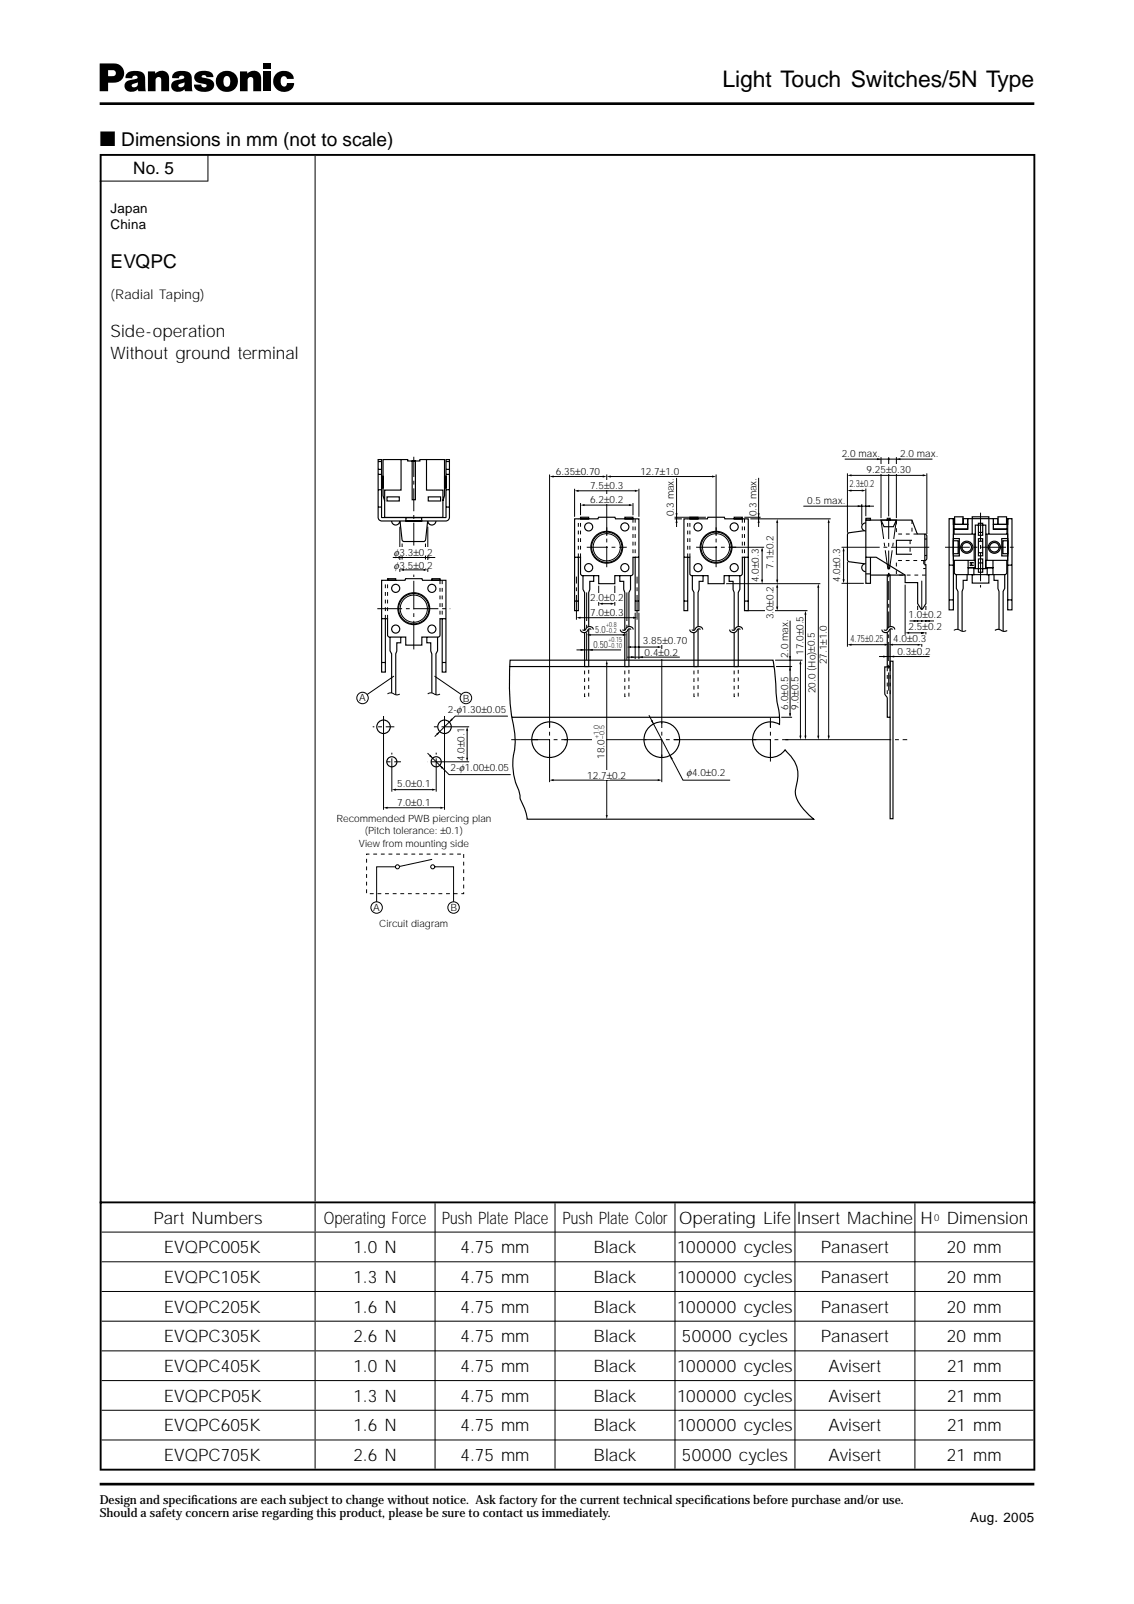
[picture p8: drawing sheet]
<svg xmlns="http://www.w3.org/2000/svg" width="210mm" height="297mm" viewBox="0 0 210 297" stroke-linecap="round" stroke-linejoin="round" font-family="sans-serif">
<path d="M18.5 19.2h173M18.5 274.8h173" fill="none" stroke="#000" stroke-width=".49"/>
<path d="M18.5 11.8h2.5a1.79 1.79 0 0 1 2 1.8 1.79 1.79 0 0 1-2 1.7h-1v-1.2h.6a.59 .59 0 0 0 .8-.4 .59 .59 0 0 0-.5-.7h-.9v3.9h-1.5zM23.5 13.6a2.6 2.6 0 0 1 3.2 .2l.2 .6 .1 2.5h-1.3l-.3-1 .1-.7-.2 .1a.96 .96 0 0 0-.9 .6 .6 .6 0 0 0 1 0l.1 .6a1.41 1.41 0 0 1-1.4 .5 1.41 1.41 0 0 1-1.1-1.1 1.46 1.46 0 0 1 1.7-1.2h.2a.37 .37 0 0 0 .5-.2 .37 .37 0 0 0-.2-.5h-.5l-.2 .5h-1.3l.1-.5zM27.4 13.2h1.3v.4a1.43 1.43 0 0 1 1.6-.5 1.43 1.43 0 0 1 1 1.4v2.4h-1.5v-2.1a.53 .53 0 0 0-.5-.6 .53 .53 0 0 0-.5 .7v2h-1.4zM32.1 13.6a2.6 2.6 0 0 1 3.2 .2l.2 .6 .2 2.5h-1.4l-.3-1 .1-.7-.1 .1a.96 .96 0 0 0-1 .6 .6 .6 0 0 0 1 0l.1 .6a1.41 1.41 0 0 1-1.4 .5 1.41 1.41 0 0 1-1-1.1 1.46 1.46 0 0 1 1.6-1.2h.2a.37 .37 0 0 0 .5-.2 .37 .37 0 0 0-.1-.5h-.5l-.3 .5h-1.2v-.5zM36.2 13.6a2.5 2.5 0 0 1 3.2 .1l.1 .6h-1.3a.4 .4 0 0 0-.4-.5 .4 .4 0 0 0-.4 .5l.9 .2a1.24 1.24 0 0 1 1.3 1.2 1.24 1.24 0 0 1-1.3 1.3 1.89 1.89 0 0 1-2.4-1.1v-.2h1.3a.51 .51 0 0 0 .5 .5 .51 .51 0 0 0 .5-.4l-.3-.2a2.06 2.06 0 0 1-1.9-1v-.5zM40.5 13.7a2.02 2.02 0 0 1 2.9 0 2.02 2.02 0 0 1-.1 2.9l-.8-.8a1.18 1.18 0 0 0-.5-1.7 1.14 1.14 0 0 0-.5 1.7 .55 .55 0 0 0 .5 .3 .55 .55 0 0 0 .5-.3l.8 .8a2.03 2.03 0 0 1-2.8-.2 2.03 2.03 0 0 1 0-2.7zM44.4 13.2h1.3l.1 .4a1.43 1.43 0 0 1 1.6-.5 1.43 1.43 0 0 1 .9 1.4v2.4h-1.4v-2.1a.53 .53 0 0 0-.6-.6 .53 .53 0 0 0-.5 .7v2h-1.4zM48.8 11.8h1.4v.9h-1.4zM48.8 13.2h1.4v3.7h-1.4zM51 13.8a1.88 1.88 0 0 1 2-.7 1.88 1.88 0 0 1 1.4 1.5h-1.3a.58 .58 0 0 0-.6-.5 .58 .58 0 0 0-.5 .7 .84 .84 0 0 0 .8 1.2l.3-.6h1.3a1.89 1.89 0 0 1-3 1.2 1.97 1.97 0 0 1-.4-2.8z" fill="#000"/>
<g fill="none" stroke="#000" stroke-width=".21">
<path d="M106.4 96.1h4.3l.1-.3h3l.1 .3h4.4v17h-.7v-9.9h-.4l-.1 3.2-.3 .2h-3v1.5h-3v-1.5h-3.2l-.1-.4v-3h-.4v9.9h-.7zM107.5 95.8h1.5v.3h-1.5zM115.7 95.8h1.5v.3h-1.5zM126.6 96.1h4.3l.1-.3h3.1l.1 .3h4.3v17h-.7v-9.9h-.4v3.2l-.4 .2h-3v1.5h-2.9v-1.5h-3.2l-.2-.4v-3h-.4v9.9h-.7zM127.7 95.8h1.5v.3h-1.5zM135.9 95.8h1.5v.3h-1.5zM70.6 107.5h4.4l.1-.3h3l.1 .3h4.3v17h-.7v-9.9h-.4v3.2l-.3 .2h-3v1.5h-3v-1.5l-3.2-.1-.2-.3v-3h-.4v9.9h-.7zM70.6 114.6h.7M71.7 107.2h1.5v.3h-1.5zM72.2 118v2.5l.3 .6v7.2M74.2 118v1h-.8v1.6l-.1 .5v7.6M79 118v1h.7v1.6l.2 .5v7.2"/>
<path d="M79.9 107.2h1.5v.3h-1.5zM81 118v2.5l-.3 .6v7.6M81.8 114.6h.7M106.4 111.3h.7M106.4 103.2h.7M107.9 106.6v2.5l.3 .6v13.7h.8v-13.7l.2-.5v-1.5h.7v-1.1M114.7 106.6v1.1h.8v1.5l.2 .5v13.7h.7v-13.7l.3-.6v-2.5M117.6 111.3h.7M117.6 103.2h.7M126.6 111.3h.7M126.6 103.2h.7M128.2 106.6v2.5l.2 .6v13.7h.8v-13.7l.2-.5v-1.5h.7v-1.1"/>
<path d="M135 106.6v1.1h.7v1.5l.2 .5v13.7h.8v-13.7l.2-.6v-2.5M137.8 111.3h.7M137.8 103.2h.7M177 106.4v2.6l.3 .5v7M179 106.4v1.1h-.7v1.5l-.2 .5v7.4M184 106.4v1.1h.7v1.5l.2 .5v7M186 106.4v2.6l-.3 .5v7.4M70.6 122.7h.7M81.8 122.7h.7M94.4 123.4h48.9M94.4 122.3h48.7l.4 3.6a26.6 26.6 0 0 0 .7 6.2l.1 2a3.3 3.3 0 0 0-4.5 1.1 3.3 3.3 0 0 0 1 4.5 3.3 3.3 0 0 0 4.5-.8 6.7 6.7 0 0 1 2.4 4.8l-.2 1.4a4.1 4.1 0 0 0 .9 4.4l2.2 2.2h-53a14.6 14.6 0 0 0-1.3-4l-.1-.6a14.4 14.4 0 0 1-1.3-6.1l.1-.7a14.8 14.8 0 0 0-.3-7.5 50.2 50.2 0 0 1-.3-10.5zM94.8 132.8h49.4"/>
<circle cx="76.6" cy="112.7" r="2.95"/>
<circle cx="112.3" cy="101.3" r="2.95"/>
<circle cx="132.6" cy="101.3" r="2.95"/>
<circle cx="101.7" cy="137" r="3.3"/>
<circle cx="122.5" cy="137" r="3.3"/>
</g>
<g fill="none" stroke="#000" stroke-width=".19" stroke-dasharray=".7 .7" stroke-linecap="butt">
<path d="M117.2 96.1v7.1M117.6 96.1v7.1M137.4 96.1v7.1M137.8 96.1v7.1M71.3 114.6v-7.1M71.7 114.6v-7.1M81.4 107.5v7.1M81.8 107.5v7.1M107.1 103.2v-7.1M107.5 103.2v-7.1M127.3 103.2v-7.1M127.7 103.2v-7.1"/>
<path d="M108.2 123.4h.8v5.6h-.8zM115.7 123.4h.7v5.6h-.7zM128.4 123.4h.8v5.6h-.8zM135.9 123.4h.8v5.6h-.8z"/>
</g>
<path d="M127.7 116.6l.7 .1 .2-.1a.75 .75 0 0 1 .7-.6 .75 .75 0 0 1 .8 .6l-.7-.1h-.3a.75 .75 0 0 1-.7 .7 .75 .75 0 0 1-.7-.6z" fill="#fff"/>
<path d="M127.7 116.6a.75 .75 0 0 0 .7 .6 .75 .75 0 0 0 .7-.7h.3l.2 .1M128.1 116.6l.3 .1 .2-.1a.75 .75 0 0 1 .7-.6 .75 .75 0 0 1 .8 .6" fill="none" stroke="#000" stroke-width=".21"/>
<path d="M135.1 116.6l.7 .1 .2-.1a.75 .75 0 0 1 .7-.6 .75 .75 0 0 1 .7 .6l-.7-.1h-.2a.75 .75 0 0 1-.7 .7 .75 .75 0 0 1-.7-.6z" fill="#fff"/>
<g fill="none" stroke="#000" stroke-width=".21">
<path d="M70 85.1h.6l.1 10.7h11.8l.1-10.7h.6v10.7l-.2 .5-.5 .2h-11.8l-.5-.2-.2-.5zM70 85.5h.6M70 86.9h.6M70 87.8h.6M70 90.7h.6M70 93.9h.6M70.6 88.2h.3v2.1h-.3zM71.6 92h2.3v.8h-2.3zM74.2 85.1h1.3v.3h2.2v-.3h1.2v5.7h3.1v5h-10.8v-5h3zM74.2 85.1h-3.3v6.7l.3 1M75.1 95.8h2.9v.7h-2.9zM76.3 85.4h.6v7.1h-.6z"/>
<path d="M78.9 85.1h3.4v6.7l-.3 1M79.3 92h2.3v.8h-2.3zM82.3 88.2h.3v2.1h-.3zM82.6 85.5h.6M82.6 86.9h.6M82.6 87.8h.6M82.6 90.7h.6M82.6 93.9h.6M160 98.3l-2.8 .4-.3 .1v4.9l.1 .3h.2l2.8 .4M160.3 96h.8v.3h-.8zM163.1 96.3h2.8l-.5 1.2h-1.8zM164.2 96h.6v.3h-.6z"/>
<path d="M171.2 98.9h.2l.2 .4v4.1l-.2 .3-.2 .1M175.7 96.1h.8v16.8h-.8zM176.5 99.7h1.1v3.3h-1.1zM176.5 96.1h.2v1h-.2zM176.6 97.1h2.5v.9h-2.5zM176.6 98.9v-.9h2.5v-1.9v1h-.8v-1h6.4v1h-.8v-1v1.9h2.5v.9M176.7 95.7h1.6v1.4h-1.6zM180 98.9v-3.2h3v3.2M180.5 97.2h2v8.1h-2zM180.5 98.9h-4v4.9h4v1.3h-1.3v-1.3M181.1 96.9h.8v2.2h-.8zM181.1 99.8h.8v3.1h-.8z"/>
<path d="M181.1 98.6h.8M182.5 98.9h4v4.9h-4M183.9 97.1h2.5v.9h-2.5zM184.7 95.7h1.6v1.4h-1.6zM185.4 99.7h1.1v3.3h-1.1zM186.3 96.1h.2v1h-.2zM186.5 96.1h.8v16.8h-.8zM135.1 116.6a.75 .75 0 0 0 .7 .6 .75 .75 0 0 0 .7-.7h.2l.3 .1M135.5 116.6l.3 .1 .2-.1a.75 .75 0 0 1 .7-.6 .75 .75 0 0 1 .7 .6M160.3 106.3h.8M161.1 106.5h6.4M164.2 106.5h.6v17h-.6z"/>
<path d="M175.7 111.1h.8M175.7 104.7h.8M176.5 100.1h.9v2.4h-.9zM176.6 103.8l.1 2.4 .3 .2h2.2M179.2 105.1h1.1v1.3h-1.1zM180 106.4h3v1.6h-3zM181.1 103.5h.8v2.5h-.8zM181.1 100.2h.8M181.1 102.4h.8M181.1 104.2h.8M182.5 103.8v1.3h1.3v-1.3M182.7 105.1h1.1v1.3h-1.1z"/>
<path d="M185.6 100.1h.9v2.4h-.9zM186.3 103.8v2.4l-.3 .2h-2.2M186.5 111.1h.8M186.5 104.7h.8M164.7 123.5h-.9v3.9a1.92 1.92 0 0 0 .4 1.9v3.5h.6M164.8 122.4h.5v29.2h-.5z"/>
<circle cx="178.9" cy="101.3" r="1.12"/>
<circle cx="178.9" cy="101.3" r=".87"/>
<circle cx="184.1" cy="101.3" r=".87"/>
<circle cx="184.1" cy="101.3" r="1.12"/>
<circle cx="71" cy="134.6" r="1.25"/>
<circle cx="82.3" cy="134.6" r="1.25"/>
<circle cx="72.5" cy="141.1" r=".94"/>
<circle cx="80.7" cy="141.1" r=".94"/>
</g>
<g fill="none" stroke="#000" stroke-width=".19">
<path d="M74 97.5v8.4M101.7 87.9v46.8M102.2 88.2h9.6M106.4 90.5v5.2M106.8 90.9h11M107.5 93.2v2.2M107.9 93.5h8.9M112.3 87.9v11.3M112.7 88.2h19.3M117.2 93.2v2.2M118.3 90.5v5.2M124.9 96.1h1.3"/>
<path d="M124.9 95.8h5.8M125.2 88.5v9.1M132.6 87.9v11.3M72.7 103.2h7.9M74.4 100.7v2.9M74.5 105.5h4.2M78.8 100.7v2.9M107.1 114.4h10.5M110.8 108.5v3.7M111.2 111.8h2.1M113.8 108.5v3.7M72.9 125.2l-4.9 3.4"/>
<path d="M79.1 139.5l4 4h11.4M80.4 125.2l5 3.4M86.5 135v5.5M94 132.6h-9.7l-3.8 3.8M94.6 137h5M101.7 139.7v5.1M104.4 137h15.3M120.1 132.4l6.3 12.1h8.8M122.5 139.7v5.1M124.7 137h15.3M71.4 149.6h10.4M72.9 146.2h7.4"/>
<path d="M73.2 160.5h-3.5v6.5M80.5 160.5h3.5v6.5"/>
<circle cx="67.1" cy="129.3" r="1.06"/>
<circle cx="86.2" cy="129.3" r="1.06"/>
<circle cx="69.7" cy="168.1" r="1.06"/>
<circle cx="73.6" cy="160.5" r=".38"/>
<circle cx="80.1" cy="160.5" r=".38"/>
<circle cx="84" cy="168.1" r="1.06"/>
</g>
<path d="M169.8 98.9h-3.9v-2.6M171 103.8v1.5h.4M171.2 103.8h-5.3v2.7h5.5M164.2 123.5h.6v5h-.6z" fill="none" stroke="#000" stroke-width=".19" stroke-dasharray=".7 .7" stroke-linecap="butt"/>
<g fill="#000">
<path d="M101.7 88.2l.8-.1v.3zM106.4 90.9l.7-.2v.4zM107.5 93.5l.7-.1v.3zM111.6 88.1l.7 .1-.7 .2zM112.3 88.2l.8-.1v.3zM116.4 93.4l.8 .1-.8 .2zM117.5 90.7l.8 .2-.8 .2zM125 95h.4l-.2 .8zM125.2 96.1l.2 .7h-.4zM131.8 88.1l.8 .1-.8 .2zM140.2 95h.4l-.2 .8zM140.4 96.1l.2 .7h-.4z"/>
<path d="M143.9 96.1l.1 .7h-.3zM153.4 96.1l.2 .7h-.4zM156.9 90.8l.7-.1v.3zM156.9 88l.7-.2v.4zM158.8 93.5l.7 .2-.7 .2zM159.5 90.7l.8 .1-.8 .2zM160.3 93.7l.7-.2v.4zM162.3 84.8l.8 .2-.8 .2zM165.9 85l.8-.2v.4zM170.8 87.8l.8 .2-.8 .2zM73.7 103.1l.7 .1-.7 .2zM74 105.5l.8-.2v.4z"/>
<path d="M78.4 105.3l.8 .2-.8 .2zM78.7 103.2l.8-.1v.3zM106.7 114.4l.7-.2v.4zM108.6 117.6l.7-.2v.4zM110.8 111.8l.8-.2v.4zM113 111.6l.8 .2-.8 .2zM115.3 117.4l.7 .2-.7 .2zM116 119.8l.8-.2v.4zM117.2 114.2l.7 .2-.7 .2zM140.9 107.3h.4l-.2 .8zM141.1 101.3l.2 .8h-.4zM143.7 107.3h.3l-.1 .8z"/>
<path d="M143.7 112.3h.3l-.1 .8zM143.9 108.1l.1 .7h-.3zM149.1 113.1l.2 .7h-.4zM151.5 108.1l.2 .7h-.4zM156 107.3h.3l-.2 .7zM156.1 101.3l.2 .8h-.3zM156.9 119.4l.7-.2v.4zM167.5 117.2l.8-.2v.4zM169.1 114.8l.8 .2-.8 .2zM169.9 119.2l.7 .2-.7 .2zM170.6 117l.8 .2-.8 .2zM171.4 115l.7-.2v.4z"/>
<path d="M83.6 133l.2 .3-.6 .4zM86.5 134.6l.2 .7h-.4zM107.5 120.2l.7 .2-.7 .1zM109 120.4l.7-.2v.3zM116.8 121.5l.8 .2-.8 .2zM118.3 121.7l.7-.2v.4zM121.7 119.6l.8 .2-.8 .2zM146.1 121.5h.3l-.2 .8zM146.1 132.1h.3l-.2 .7zM146.2 123.4l.2 .8h-.3zM148 136.2h.3l-.1 .8zM148.2 122.3l.1 .7h-.3z"/>
<path d="M148.9 136.2h.4l-.2 .8zM151.3 136.2h.4l-.2 .8zM153.2 136.2h.4l-.2 .8zM163.5 121.4l.7 .2-.7 .2zM164.8 121.6l.7-.2v.4zM71 149.6l.7-.2v.4zM72.5 146.2l.8-.2v.4zM80 146l.7 .2-.7 .2zM81.5 149.4l.8 .2-.8 .2zM81.4 141.7l.7 .4-.3 .3zM86.3 140.3h.4l-.2 .8zM101.7 144.5l.8-.2v.4z"/>
<path d="M121.7 144.3l.8 .2-.8 .2zM124 139.9l.5 .6-.3 .2z"/>
</g>
<path d="M76.6 101v-16.4" fill="none" stroke="#000" stroke-width=".19" stroke-dasharray="4.2 .7 .7 .7" stroke-linecap="butt"/>
<path d="M108.6 109.7v12.5M116 109.7v12.5M76.6 120.3v-13.9" fill="none" stroke="#000" stroke-width=".19" stroke-dasharray="5.3 .7 .7 .7" stroke-linecap="butt"/>
<path d="M69.8 112.7h13.5M106.7 114.8v-8M117.9 114.8v-8" fill="none" stroke="#000" stroke-width=".19" stroke-dasharray="4.6 .7 .7 .7" stroke-linecap="butt"/>
<path d="M72.5 146.6v-7.2M80.7 146.6v-7.2" fill="none" stroke="#000" stroke-width=".19" stroke-dasharray="6.2 .7 .7 .7" stroke-linecap="butt"/>
<path d="M71 150v-17.4M82.3 150v-17.4" fill="none" stroke="#000" stroke-width=".19" stroke-dasharray="19.4 .7 .7 .7" stroke-linecap="butt"/>
<path d="M73 134.6h-4" fill="none" stroke="#000" stroke-width=".19" stroke-dasharray="1.6 .7 .7 .7" stroke-linecap="butt"/>
<path d="M74.2 141.1h-3.3" fill="none" stroke="#000" stroke-width=".19" stroke-dasharray="1.2 .7 .7 .7" stroke-linecap="butt"/>
<path d="M86.8 134.6h-6.5" fill="none" stroke="#000" stroke-width=".19" stroke-dasharray="5.1 .7 .7 .7" stroke-linecap="butt"/>
<path d="M86.8 141.1h-7.7" fill="none" stroke="#000" stroke-width=".19" stroke-dasharray="7.1 .7 .7 .7" stroke-linecap="butt"/>
<path d="M98.4 137h6.6M119.2 137h6.6M139.3 137h6.6M101.7 140.3v-6.6M122.5 140.3v-6.6M142.6 140.3v-6.6" fill="none" stroke="#000" stroke-width=".19" stroke-dasharray="3.4 .7 .7 .7" stroke-linecap="butt"/>
<path d="M108.6 101.3h7.4M112.3 105v-7.4M128.9 101.3h7.3M132.6 105v-7.4" fill="none" stroke="#000" stroke-width=".19" stroke-dasharray="3.9 .7 .7 .7" stroke-linecap="butt"/>
<path d="M107.4 116.6l.7 .1 .3-.1a.75 .75 0 0 1 .7-.6 .75 .75 0 0 1 .7 .6l-.7-.1h-.2a.75 .75 0 0 1-.7 .7 .75 .75 0 0 1-.8-.6z" fill="#fff"/>
<path d="M107.4 116.6a.75 .75 0 0 0 .8 .6 .75 .75 0 0 0 .7-.7h.2l.3 .1M107.9 116.6l.2 .1 .3-.1a.75 .75 0 0 1 .7-.6 .75 .75 0 0 1 .7 .6" fill="none" stroke="#000" stroke-width=".21"/>
<path d="M114.8 116.6l.7 .1 .2-.1a.75 .75 0 0 1 .7-.6 .75 .75 0 0 1 .8 .6l-.7-.1h-.2a.75 .75 0 0 1-.7 .7 .75 .75 0 0 1-.8-.6z" fill="#fff"/>
<path d="M114.8 116.6a.75 .75 0 0 0 .8 .6 .75 .75 0 0 0 .7-.7h.2l.3 .1M115.2 116.6l.3 .1 .2-.1a.75 .75 0 0 1 .7-.6 .75 .75 0 0 1 .8 .6" fill="none" stroke="#000" stroke-width=".21"/>
<g fill="none" stroke="#000" stroke-width=".19">
<path d="M137.8 95.8h3M138.9 96.1h14.9M140.4 88.5v9.1M143.9 96.5v11.2M153.4 96.5v40.1M109.1 117.6h6.3M116.5 119.8h5.5M117.6 113.5v8.6M118.3 113.5v8.6M122.5 119.5v14.5M134.4 108.1h17.4M134.9 101.3h6.5"/>
<path d="M138.2 113.1h11.3M141.1 101.7v5.9M143.9 108.5v4.3M146.2 114.9v17.6M149.1 113.6v22.9M151.5 108.5v28.1M106.7 120.4h8.3M112.3 122.9v28.2M143.5 122.3h5M143.6 123.4h3M144.6 132.8h2M145.4 137h16.7"/>
<path d="M148.2 122.6v13.9M102.1 144.5h19.9"/>
</g>
<path d="M162.1 137h5.8" fill="none" stroke="#000" stroke-width=".19" stroke-dasharray="2.8 .7 .7 .7" stroke-linecap="butt"/>
<path d="M142.6 132.9v1.8zM142.6 139.3v1.7z" fill="#000"/>
<path d="M163.1 96.3l1.4 10.2M164.5 96.3v31.6M165.9 96.3l-1.4 10.2" fill="none" stroke="#000" stroke-width=".19" stroke-dasharray="3.5 .7 .7 .7" stroke-linecap="butt"/>
<path d="M163.2 116.6l.7 .1 .3-.1a.75 .75 0 0 1 .7-.6 .75 .75 0 0 1 .7 .6l-.7-.1h-.2a.75 .75 0 0 1-.7 .7 .75 .75 0 0 1-.8-.6z" fill="#fff"/>
<path d="M163.2 116.6a.75 .75 0 0 0 .8 .6 .75 .75 0 0 0 .7-.7h.2l.3 .1M163.7 116.6l.2 .1 .3-.1a.75 .75 0 0 1 .7-.6 .75 .75 0 0 1 .7 .6" fill="none" stroke="#000" stroke-width=".21"/>
<g fill="none" stroke="#000" stroke-width=".19">
<path d="M148.7 93.7h13.1M156.4 85h16.2M156.9 87.7v11M157.2 90.8h2.7M157.4 88h13.7M159.5 93.4v3.7M160.3 90.5v5.1M163.1 84.7v11.2M164.5 84.7v10.9M165.9 84.7v11.2M171.6 87.7v11.2M155.8 108h4.1"/>
<path d="M156.1 101.8v5.9M156.9 104v15.8M157.2 119.4h6.7M165.1 119.4h5M167.5 108.3v9.3M168 117.2h3M168.4 115h4.5M169.9 112.2v3.2M170.6 107.5v12.3M171.4 112.2v5.3M162.7 121.6h9.4"/>
</g>
<circle cx="164.5" cy="85" r=".19" fill="#000"/>
<path d="M155.8 101.3h16.5" fill="none" stroke="#000" stroke-width=".19" stroke-dasharray="7.1 .7 .7 .7" stroke-linecap="butt"/>
<path d="M174.9 101.3h13.2" fill="none" stroke="#000" stroke-width=".19" stroke-dasharray="4.6 .7 .7 .7" stroke-linecap="butt"/>
<path d="M181.5 94.9v13.9" fill="none" stroke="#000" stroke-width=".19" stroke-dasharray="5.3 .7 .7 .7" stroke-linecap="butt"/>
<g fill="#fff">
<path d="M111.9 142.6h.9v1.7h-.9z"/>
<path d="M109.7 136.7h2.4v.6h-2.4z"/>
<path d="M122.2 120.2h.7v1.7h-.7z"/>
<path d="M110.5 109.8h3.5v1.7h-3.5z"/>
<path d="M112 89h.6v1.7h-.6z"/>
<path d="M112 91.6h.6v1.7h-.6z"/>
<path d="M141.6 112.9h1.8v.5h-1.8z"/>
</g>
<path d="M79.2 97.5v8.4" fill="none" stroke="#000" stroke-width=".19"/>
<g fill="#fff">
<path d="M73.8 101.4h.9v1.5h-.9z"/>
<path d="M73.8 103.7h.9v1.5h-.9z"/>
<path d="M78.5 103.7h.9v1.5h-.9z"/>
<path d="M78.5 101.4h.9v1.5h-.9z"/>
</g>
<g fill="none" stroke="#000" stroke-width=".2">
<circle cx="76.6" cy="112.7" r="2.81"/>
<circle cx="112.3" cy="101.3" r="2.81"/>
<circle cx="132.6" cy="101.3" r="2.81"/>
</g>
<g fill="none" stroke="#000" stroke-width=".19">
<path d="M180.2 104.3v-.1h-.6v.1l.3 .1-.3 .2v.1h.6v-.1M116.1 121.7h9.7"/>
<circle cx="76.6" cy="112.7" r="2.52"/>
<circle cx="112.3" cy="101.3" r="2.52"/>
<circle cx="132.6" cy="101.3" r="2.52"/>
</g>
<path d="M163.7 119.2l.8 .2-.8 .2zM164.5 119.4l.7-.2v.4zM80.8 135.9l.6-.4-.4 .6zM112.3 122.3l.2 .7h-.4zM120.5 133.5l.3-.2 .2 .8zM79.7 139.8l.4 .6-.7-.4zM112.1 151h.4l-.2 .7z" fill="#000"/>
<path d="M171.2 99.8h.4M180.3 98.9v4.9M182.7 98.9v4.9M160.3 103.2h1.9l5.3 3.3v1.4h2.4v3.9l.6 1h.3l.6-1v-7.2h-.2v-5.7h-1.4l-1-2.6h-8.5v11.7h.8v-4.8M168.8 100.1h-2.9v2.5h2.9M171.2 102.9h.4" fill="none" stroke="#000" stroke-width=".21"/>
<path d="M168.8 96.3v2.6M168.5 100.1v2.5" fill="none" stroke="#000" stroke-width=".19" stroke-dasharray=".7 .7" stroke-linecap="butt"/>
<path d="M162.7 86h3.6v1.8h-3.6z" fill="#fff"/>
<g fill="none" stroke="#000" stroke-width=".21">
<path d="M72.5 96.5a.75 .75 0 0 0 .7 .7 .75 .75 0 0 0 .8-.7M80.7 96.5a.75 .75 0 0 1-.8 .7 .75 .75 0 0 1-.7-.7l-.4 3.4-.2 .3-.2 .1-3.8-.1-.2-.3-.4-3.4M184.2 116.7a1.24 1.24 0 0 1 1.5 .2l.7-.1"/>
<circle cx="109" cy="97.6" r=".75"/>
<circle cx="115.7" cy="97.6" r=".75"/>
<circle cx="129.2" cy="97.6" r=".75"/>
<circle cx="135.9" cy="97.6" r=".75"/>
<circle cx="73.2" cy="109" r=".75"/>
<circle cx="73.2" cy="116.5" r=".75"/>
<circle cx="79.9" cy="109" r=".75"/>
<circle cx="79.9" cy="116.5" r=".75"/>
<circle cx="109" cy="105.1" r=".75"/>
<circle cx="115.7" cy="105.1" r=".75"/>
<circle cx="129.2" cy="105.1" r=".75"/>
<circle cx="135.9" cy="105.1" r=".75"/>
</g>
<path d="M176.6 116.7a1.24 1.24 0 0 1 1.5 .2l.7-.1M71.7 128.5a1.24 1.24 0 0 1 1.5 .2l.8-.2M79.2 128.5a1.24 1.24 0 0 1 1.5 .2l.7-.2M80 159.1l-6 1.4" fill="none" stroke="#000" stroke-width=".19"/>
<path d="M67.9 158.2h17.9v7.3h-17.9z" fill="none" stroke="#000" stroke-width=".19" stroke-dasharray=".7 .7" stroke-linecap="butt"/>
<g fill="#fff">
<path d="M169.6 113h2.1v1.7h-2.1z"/>
<path d="M169.6 115.2h2.1v1.7h-2.1z"/>
<path d="M169.4 117.4h1.9v1.7h-1.9z"/>
</g>
<path d="M160.3 96.8a.75 .75 0 0 0-.8 .8 .75 .75 0 0 0 .8 .7M160.3 104.4a.75 .75 0 0 0-.8 .7 .75 .75 0 0 0 .8 .8" fill="none" stroke="#000" stroke-width=".21"/>
<path d="M18.5 28.7h173.1M18.6 28.9v243.1M191.5 28.9v243.1M18.5 222.7h173.1M18.5 272.2h173.1" fill="none" stroke="#000" stroke-width=".35"/>
<g fill="none" stroke="#000" stroke-width=".19">
<path d="M18.5 33.5h20.1M38.5 28.7v4.8M58.3 28.9v193.6M18.8 228.2h172.5M18.8 233.7h172.5M18.8 239.2h172.5M58.3 222.8v5.3M58.3 228.3v5.3M58.3 233.8v5.3M58.3 239.3v5.3M80.5 222.8v5.3M80.5 228.3v5.3"/>
<path d="M80.5 233.8v5.3M80.5 239.3v5.3M102.7 222.8v5.3M102.7 228.3v5.3M102.7 233.8v5.3M102.7 239.3v5.3M124.9 222.8v5.3M124.9 228.3v5.3M124.9 233.8v5.3M124.9 239.3v5.3M147.1 222.8v5.3M147.1 228.3v5.3"/>
<path d="M147.1 233.8v5.3M147.1 239.3v5.3M169.3 222.8v5.3M169.3 228.3v5.3M169.3 233.8v5.3M169.3 239.3v5.3M18.8 244.7h172.5M18.8 250.2h172.5M18.8 255.7h172.5M58.3 244.8v5.3M58.3 250.3v5.3M58.3 255.8v5.3"/>
<path d="M80.5 244.8v5.3M80.5 250.3v5.3M80.5 255.8v5.3M102.7 244.8v5.3M102.7 250.3v5.3M102.7 255.8v5.3M124.9 244.8v5.3M124.9 250.3v5.3M124.9 255.8v5.3M147.1 244.8v5.3M147.1 250.3v5.3M147.1 255.8v5.3"/>
<path d="M169.3 244.8v5.3M169.3 250.3v5.3M169.3 255.8v5.3M18.8 261.2h172.5M18.8 266.7h172.5M58.3 261.3v5.3M58.3 266.8v5.2M80.5 261.3v5.3M80.5 266.8v5.2M102.7 261.3v5.3M102.7 266.8v5.2M124.9 261.3v5.3"/>
<path d="M124.9 266.8v5.2M147.1 261.3v5.3M147.1 266.8v5.2M169.3 261.3v5.3M169.3 266.8v5.2"/>
</g>
<text font-size="4.2" x="133.7" y="16.1">Light Touch Switches/5N Type</text>
<text font-size="3.9" x="18.5" y="27.1">■ Dimensions in mm (not to scale)</text>
<text font-size="3.5" x="20.5" y="49.6">EVQPC</text>
<g font-size="3.2">
<text x="24.6" y="32.2">No. 5</text>
<text x="20.5" y="62.3">Side-operation</text>
<text x="20.5" y="66.6">Without ground terminal</text>
<text x="28.4" y="226.6">Part Numbers</text>
<text x="60" y="226.6">Operating Force</text>
<text x="81.8" y="226.6">Push Plate Place</text>
<text x="104.1" y="226.6">Push Plate Color</text>
<text x="125.7" y="226.6">Operating Life</text>
<text x="147.5" y="226.6">Insert Machine H</text>
<text x="175.2" y="226.6">Dimension</text>
<text x="30.3" y="232.1">EVQPC005K</text>
<text x="65.4" y="232.1">1.0 N</text>
<text x="85.2" y="232.1">4.75 mm</text>
<text x="109.9" y="232.1">Black</text>
<text x="125.3" y="232.1">100000 cycles</text>
<text x="151.9" y="232.1">Panasert</text>
<text x="175.3" y="232.1">20 mm</text>
<text x="30.3" y="237.6">EVQPC105K</text>
<text x="65.4" y="237.6">1.3 N</text>
<text x="85.2" y="237.6">4.75 mm</text>
<text x="109.9" y="237.6">Black</text>
<text x="125.3" y="237.6">100000 cycles</text>
<text x="151.9" y="237.6">Panasert</text>
<text x="175.3" y="237.6">20 mm</text>
<text x="30.3" y="243.1">EVQPC205K</text>
<text x="65.4" y="243.1">1.6 N</text>
<text x="85.2" y="243.1">4.75 mm</text>
<text x="109.9" y="243.1">Black</text>
<text x="125.3" y="243.1">100000 cycles</text>
<text x="151.9" y="243.1">Panasert</text>
<text x="175.3" y="243.1">20 mm</text>
<text x="30.3" y="248.6">EVQPC305K</text>
<text x="65.4" y="248.6">2.6 N</text>
<text x="85.2" y="248.6">4.75 mm</text>
<text x="109.9" y="248.6">Black</text>
<text x="126.2" y="248.6">50000 cycles</text>
<text x="151.9" y="248.6">Panasert</text>
<text x="175.3" y="248.6">20 mm</text>
<text x="30.3" y="254.1">EVQPC405K</text>
<text x="65.4" y="254.1">1.0 N</text>
<text x="85.2" y="254.1">4.75 mm</text>
<text x="109.9" y="254.1">Black</text>
<text x="125.3" y="254.1">100000 cycles</text>
<text x="153.4" y="254.1">Avisert</text>
<text x="175.3" y="254.1">21 mm</text>
<text x="30.3" y="259.6">EVQPCP05K</text>
<text x="65.4" y="259.6">1.3 N</text>
<text x="85.2" y="259.6">4.75 mm</text>
<text x="109.9" y="259.6">Black</text>
<text x="125.3" y="259.6">100000 cycles</text>
<text x="153.4" y="259.6">Avisert</text>
<text x="175.3" y="259.6">21 mm</text>
<text x="30.3" y="265.1">EVQPC605K</text>
<text x="65.4" y="265.1">1.6 N</text>
<text x="85.2" y="265.1">4.75 mm</text>
<text x="109.9" y="265.1">Black</text>
<text x="125.3" y="265.1">100000 cycles</text>
<text x="153.4" y="265.1">Avisert</text>
<text x="175.3" y="265.1">21 mm</text>
<text x="30.3" y="270.5">EVQPC705K</text>
<text x="65.4" y="270.5">2.6 N</text>
<text x="85.2" y="270.5">4.75 mm</text>
<text x="109.9" y="270.5">Black</text>
<text x="126.2" y="270.5">50000 cycles</text>
<text x="153.4" y="270.5">Avisert</text>
<text x="175.3" y="270.5">21 mm</text>
</g>
<g font-size="2.5">
<text x="20.5" y="39.5">Japan</text>
<text x="20.5" y="42.3">China</text>
<text x="20.5" y="55.4">(Radial Taping)</text>
<text x="179.6" y="281.9">Aug. 2005</text>
</g>
<g font-size="2.3">
<text x="18.5" y="280.9">Should a safety concern arise regarding this product, please be sure to contact us immediately.</text>
<text x="18.5" y="278.5">Design and specifcations are each subject to change without notice. Ask factory for the current technical specifcations before purchase and/or use.</text>
<text x="35.4" y="278.5">i</text>
<text x="130.3" y="278.5">i</text>
</g>
<g font-size="1.9">
<text x="102.9" y="87.9">6.35±0.70</text>
<text x="118.5" y="87.9">12.7±1.0</text>
<text x="155.8" y="84.7">2.0max.</text>
<text x="160.4" y="87.5">9.25±</text>
<text x="165" y="87.5">0.30</text>
<text x="166.6" y="84.7">2.0max.</text>
<text x="109.2" y="90.5">7.5±</text>
<text x="109.2" y="93.1">6.2±</text>
<text x="112.8" y="90.5">0.3</text>
<text x="112.8" y="93.1">0.2</text>
<text x="124.7" y="95.6" transform="rotate(-90 124.7 95.6)">0.3 max.</text>
<text x="140" y="95.6" transform="rotate(-90 140 95.6)">0.3 max.</text>
<text x="149.4" y="93.4">0.5 max.</text>
<text x="157.2" y="90.1">2.3±0.2</text>
<text x="73" y="105.3">f3.5±0.2</text>
<text x="73" y="102.9">f3.3±0.2</text>
<text x="140.5" y="107.8" transform="rotate(-90 140.5 107.8)">4.0±0.3</text>
<text x="143.2" y="105.3" transform="rotate(-90 143.2 105.3)">7.1±0.2</text>
<text x="155.5" y="107.8" transform="rotate(-90 155.5 107.8)">4.0±0.3</text>
<text x="109.3" y="111.3">2.0±0.2</text>
<text x="109.3" y="114.1">7.0±0.3</text>
<text x="110.2" y="117.3">5.0</text>
<text x="119" y="119.3">3.85±0.70</text>
<text x="143.2" y="114.7" transform="rotate(-90 143.2 114.7)">3.0±0.2</text>
<text x="157.4" y="118.8">4.75±0.25</text>
<text x="165.3" y="118.9">4.0±0.3</text>
<text x="168.2" y="114.5">1.0</text>
<text x="168.2" y="116.7">2.5</text>
<text x="170.8" y="114.5">±</text>
<text x="170.8" y="116.7">±</text>
<text x="171.8" y="114.5">0.2</text>
<text x="171.8" y="116.7">0.2</text>
<text x="109.9" y="120">0.50</text>
<text x="119.3" y="121.5">0.4±</text>
<text x="122.9" y="121.5">0.2</text>
<text x="145.9" y="121.8" transform="rotate(-90 145.9 121.8)">2.0max.</text>
<text x="148.8" y="121.3" transform="rotate(-90 148.8 121.3)">17.0±0.5</text>
<text x="153" y="123" transform="rotate(-90 153 123)">27.1±1.0</text>
<text x="166.1" y="121.2">0.3±0.2</text>
<text x="66.5" y="129.8">A</text>
<text x="82.9" y="132">2-f1.30±0.05</text>
<text x="85.7" y="129.9">B</text>
<text x="145.9" y="131.4" transform="rotate(-90 145.9 131.4)">6.0±0.5</text>
<text x="147.8" y="131.4" transform="rotate(-90 147.8 131.4)">9.0±0.5</text>
<text x="151" y="128.4" transform="rotate(-90 151 128.4)">20.0(Ho)±0.5</text>
<text x="83.4" y="142.8">2-f1.00±0.05</text>
<text x="86" y="140.9" transform="rotate(-90 86 140.9)">4.0±0.1</text>
<text x="111.9" y="140.5" transform="rotate(-90 111.9 140.5)">18.0</text>
<text x="127.1" y="143.7">f4.0±0.2</text>
<text x="73.5" y="145.8">5.0±0.1</text>
<text x="73.5" y="149.2">7.0±0.1</text>
<text x="108.7" y="144.2">12.7</text>
<text x="112.3" y="144.2">±0.2</text>
<text x="62.3" y="152.3">Recommended PWB piercing plan</text>
<text x="67.5" y="154.5">(Pitch tolerance: ±0.1)</text>
<text x="66.4" y="156.8">Viewfrom mounting side</text>
<text x="69.1" y="168.6">A</text>
<text x="70.2" y="171.6">Circuitdiagram</text>
<text x="83.4" y="168.7">B</text>
</g>
<text font-size="1.8" x="172.9" y="226.1">0</text>
<g font-size="1.3">
<text x="112.1" y="116.2">+0.8</text>
<text x="112.2" y="117.3">–0.2</text>
<text x="112.6" y="119">+0.15</text>
<text x="112.7" y="120">–0.10</text>
<text x="110.8" y="136.9" transform="rotate(-90 110.8 136.9)">+1.0</text>
<text x="111.9" y="136.8" transform="rotate(-90 111.9 136.8)">–0.5</text>
</g>
</svg>
